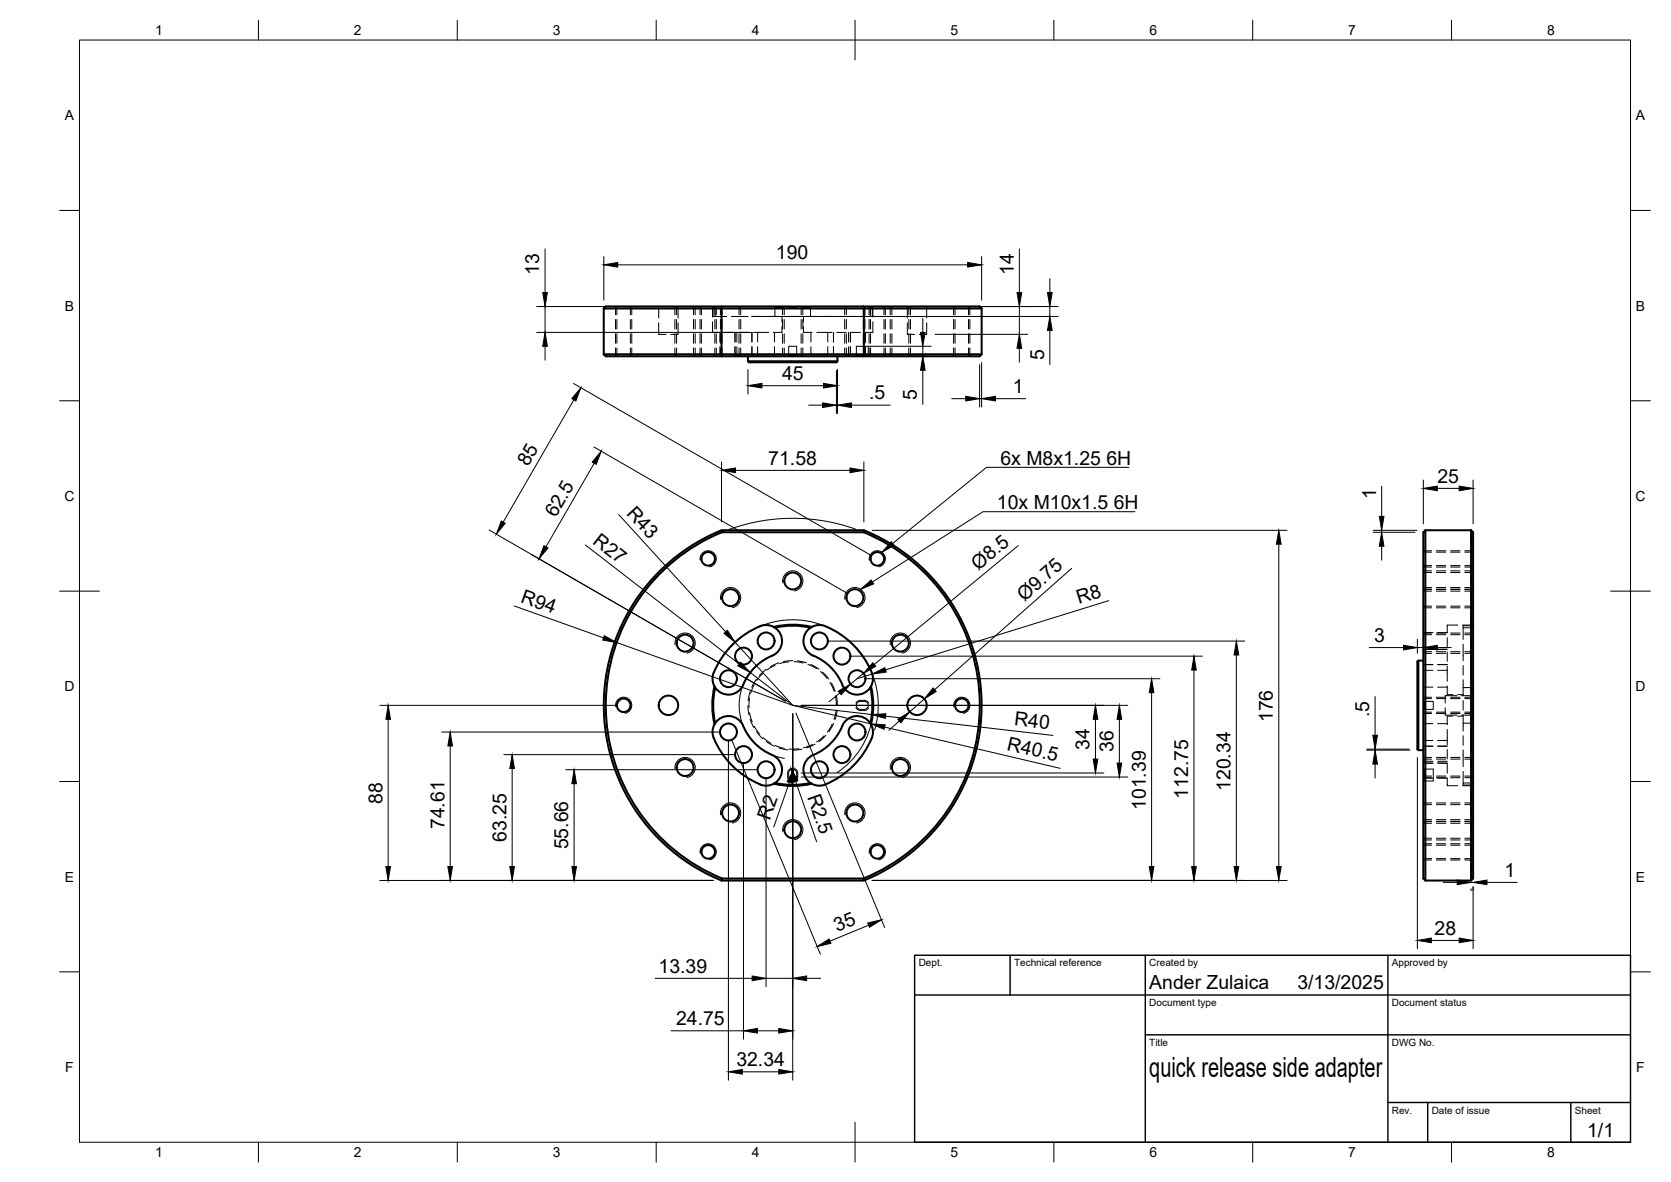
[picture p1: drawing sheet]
<svg xmlns="http://www.w3.org/2000/svg" width="420mm" height="297mm" viewBox="0 0 420 297" stroke-linecap="round" stroke-linejoin="round" font-family="sans-serif">
<!-- layer: Visible -->
<g fill="none" stroke="#000" stroke-width=".51">
<path d="M151.8 77.5v11.5M181.5 77l-.1 .5h35.8v11.5h-35.8v-11.5h-29.6M217.1 77h29.2l.5 .5M217.1 77h-64.8l-.5 .5M217.1 77l.1 .5h29.6M246.8 77.5v11.5M151.8 89l.5 .5h29.2M151.8 89h29.6l.1 .5M188.1 90.8h22.5M188.1 89.5v1.3M210.6 89.5v1.3a2.95 2.95 0 0 1-2.3 .2h-18a2.95 2.95 0 0 1-2.2-.2M246.8 89l-.5 .5h-64.8"/>
<path d="M246.8 89h-29.6l-.1 .5M181.4 133.3l.1 .5M181.5 133.8h35.6M181.5 133.7a47 47 0 0 0-29.2 43.5 47 47 0 0 0 29.2 43.5M217.1 133.8l.1-.5a47.5 47.5 0 0 1 29.6 44 47.5 47.5 0 0 1-29.6 44l-.1-.5M217.1 133.7a47 47 0 0 1 29.3 43.5 47 47 0 0 1-29.3 43.6M217.2 133.3h-35.8a47.5 47.5 0 0 0-29.6 44 47.5 47.5 0 0 0 29.6 44M358.4 133.3v88l-.5-.5v-87zM358.4 133.3h11.5M369.9 133.3l.5 .5v87l-.5 .5M369.9 133.3v88h-11.5M191.1 157.4l1.7-.3 1.8 .5a20.2 20.2 0 0 1 9.5 0l1.7-.5 1.8 .3"/>
<path d="M191.1 157.4a20.8 20.8 0 0 0-11.9 12.8v1.2l.4 1.1M194.5 157.6l.3 .2M204.1 157.6l-.3 .2M207.6 157.4a20.6 20.6 0 0 1 11.9 12.8l-.1 1.2-.4 1.1M179.6 172.5l.2 .3M179.7 172.5a20.3 20.3 0 0 0 0 9.5M179.8 172.8a20 20 0 0 0 0 8.9 4 4 0 0 1 7.1 .7 13.9 13.9 0 0 0 7.8 7.6 4 4 0 0 1 .2 6.8M186.9 172.1a13.8 13.8 0 0 1 7.8-7.6 4 4 0 0 0 .2-6.8 20 20 0 0 1 8.9 0 4.1 4.1 0 0 0-1.7 4.3 4.1 4.1 0 0 0 3.4 3.2 13.5 13.5 0 0 1 6.3 6.9M186.9 172.1a4 4 0 0 1-7.1 .7M211.8 172.1a4 4 0 0 0 3.5 2.5 4 4 0 0 0 3.7-2.1M218.8 172.8a20 20 0 0 1 0 8.9M219 172.5a20.3 20.3 0 0 1 0 9.5"/>
<path d="M356.6 166v22.5M356.6 166a2.95 2.95 0 0 0-.2 2.3v18a2.95 2.95 0 0 0 .2 2.2h1.3M356.6 166h1.3M179.5 185.5a21.6 21.6 0 0 0 12.2 11.8l1.7 .1 1.2-.4M179.6 182l-.4 1.7 .3 1.8M179.8 181.7l-.2 .3M194.6 196.9a20.2 20.2 0 0 0 9.5 0M194.8 196.8l-.3 .1M194.9 196.8a20 20 0 0 0 8.9 0M203.8 196.8l.3 .1M218.8 181.7l.2 .3M218.8 181.7a4 4 0 0 0-7 .7 13.8 13.8 0 0 1-7.9 7.6 4 4 0 0 0-.1 6.8"/>
<path d="M219 182l.5 1.7a9 9 0 0 1-2.1 5.2 20.4 20.4 0 0 1-11 8.5h-1.2l-1.1-.4M181.5 220.8l-.1 .5h35.8M181.5 220.8h35.6"/>
<circle cx="178.1" cy="140.4" r="1.7"/>
<circle cx="183.7" cy="150.2" r="2.13"/>
<circle cx="199.3" cy="146" r="2.13"/>
<circle cx="215" cy="150.2" r="2.13"/>
<circle cx="220.6" cy="140.4" r="1.7"/>
<circle cx="156.8" cy="177.2" r="1.7"/>
<circle cx="168.1" cy="177.2" r="2.44"/>
<circle cx="172.3" cy="161.6" r="2.13"/>
<circle cx="183.2" cy="170.6" r="2.13"/>
<circle cx="187" cy="164.9" r="2.13"/>
<circle cx="192.6" cy="161.1" r="2.13"/>
<circle cx="206" cy="161.1" r="2.13"/>
<circle cx="211.7" cy="164.9" r="2.13"/>
<circle cx="215.5" cy="170.6" r="2.13"/>
<circle cx="226.4" cy="161.6" r="2.13"/>
<circle cx="230.6" cy="177.2" r="2.44"/>
<circle cx="241.8" cy="177.2" r="1.7"/>
<circle cx="172.3" cy="192.9" r="2.13"/>
<circle cx="183.2" cy="184" r="2.13"/>
<circle cx="187" cy="189.6" r="2.13"/>
<circle cx="192.6" cy="193.4" r="2.13"/>
<circle cx="206" cy="193.4" r="2.13"/>
<circle cx="211.7" cy="189.6" r="2.13"/>
<circle cx="215.5" cy="184" r="2.13"/>
<circle cx="226.4" cy="192.9" r="2.13"/>
<circle cx="178.1" cy="214.1" r="1.7"/>
<circle cx="183.7" cy="204.3" r="2.13"/>
<circle cx="199.3" cy="208.5" r="2.13"/>
<circle cx="215" cy="204.3" r="2.13"/>
<circle cx="220.6" cy="214.1" r="1.7"/>
</g>
<!-- layer: Hidden -->
<g fill="none" stroke="#000" stroke-width=".25">
<path d="M155.1 77v2.1M158.5 77v2.1M165.6 77v2.9M170.1 77v2.1M170.5 77v2.9M174.4 77v2.1M176.4 77v2.1M179.1 77l.2 .3M179.2 77v2.7M179.3 77.3v2.2h.5M179.6 77l.2 .3h-.5M179.7 77v2.1"/>
<path d="M179.8 79.5h2.9M179.8 77.3v2.2M181.5 77v2.1M183.9 79.5h4.2M185.8 77v2.1M189.3 79.5h2.4M192.9 79.5h1.9M194.5 77l.3 .3M194.8 77.3h2.1M194.8 77.3v2.2h2.1M196.6 79.5v1.4M197.2 77v2.1"/>
<path d="M198.1 77.3h2.4M198.1 79.5h2.4M201.4 77v2.1M201.7 79.5h2.1M202 79.5v1.4M203.8 77.3v2.2h2M204.1 77l-.3 .3h-2.1M206.9 79.5h2.4M210.5 79.5h4.2M212.8 77v2.1M215.9 79.5h2.9M217.1 77v2.1"/>
<path d="M218.8 77.3v2.2h.5v-2.2M218.9 77v2.1M219 77l-.2 .3h.5M219.5 77v2.7M219.6 77l-.3 .3M222.3 77v2.1M224.3 77v2.1M228.1 77v2.9M228.5 77v2.1M233 77v2.9M240.1 77v2.1M243.5 77v2.1"/>
<path d="M155.1 80.3v2.4M155.1 83.9v2.4M155.1 87.4v2.1M158.5 80.3v2.4M158.5 83.9v2.4M158.5 87.4v2.1M165.6 81.1v2.9h1.9M170.1 80.3v2.4M170.1 83.9v2.4M170.1 87.4v2.1M170.5 81.1v2.9h-1.8M174.4 80.3v2.4"/>
<path d="M174.4 83.9v2.4M174.4 87.4v2.1M176.4 80.3v2.4M176.4 83.9v2.4M176.4 87.4v2.1M179.2 80.9v2.6h1.9M179.7 80.3v2.4M179.7 83.9v2.4M179.7 87.4v2.1M181 83.5v2.4M181 87.1v2.4M181.5 80.3v2.4"/>
<path d="M181.5 83.9v2.4M181.5 87.4v2.1M182.3 83.5h2.4M184.8 83.5v2.4M184.8 87.1v2.4M185.3 83.5v2.4M185.3 87.1v2.4M185.8 80.3v2.4M185.8 83.9v2.4M185.8 87.4v2.1M185.9 83.5h2.3M189.1 83.5v2.4"/>
<path d="M189.1 87.1v2.4M189.4 83.5h3.9M190.5 83.5v2.4M190.5 87.1v2.4M194.7 83.5v2.4M194.7 87.1v2.4M196.6 82.1v1.4h-2.1M197.2 80.3v2.4M197.2 83.9v2.4M197.2 87.4v2.1M198.3 89.3v-2.3h2v2.3h-2l-.2 .2M200.3 89.3l.3 .2"/>
<path d="M201.4 80.3v2.4M201.4 83.9v2.4M201.4 87.4v2.1M202 82.1v1.4h2.2M203.9 83.5v2.4M203.9 87.1v2.4M205.4 83.5h3.8M208.1 83.5v2.4M208.1 87.1v2.4M209.6 83.5v2.4M209.6 87.1v2.4M210.4 83.5h2.4"/>
<path d="M212.8 80.3v2.4M212.8 83.9v2.4M212.8 87.4v2.1M213.4 83.5v2.4M213.4 87.1v2.4M213.8 83.5v2.4M213.8 87.1v2.4M214 83.5h2.3M215.3 89.3h3M215.3 89.3v-2.3h3v2.3M215.3 89.3l-.2 .2M217.1 80.3v2.4"/>
<path d="M217.1 83.9v2.4M217.1 87.4v2.1M217.6 83.5v2.4M217.6 87.1v2.4M218.3 89.3l.3 .2M218.9 80.3v2.4M218.9 83.9v2.4M218.9 87.4v2.1M219.5 80.9v2.6h-2M222.3 80.3v2.4M222.3 83.9v2.4M222.3 87.4v2.1"/>
<path d="M224.3 80.3v2.4M224.3 83.9v2.4M224.3 87.4v2.1M228.1 81.1v2.9h1.9M228.5 80.3v2.4M228.5 83.9v2.4M228.5 87.4v2.1M233 81.1v2.9h-1.8M240.1 80.3v2.4M240.1 83.9v2.4M240.1 87.4v2.1M243.5 80.3v2.4"/>
<path d="M243.5 83.9v2.4M243.5 87.4v2.1M357.9 138.8h2.1M361.2 138.8h2.3M364.7 138.8h2.4M368.3 138.8h2.1M357.9 159h2.4M357.9 148.1h2.1M357.9 143.9h2.1M357.9 152.3h2.1M357.9 159.5h2.1M357.9 142.1h2.1"/>
<path d="M361.2 148.1h2.3M361.2 143.9h2.3M361.2 152.3h2.3M361.2 159.5h2.3M361.2 142.1h2.3M361.5 159h2.4M364.7 148.1h2.4M364.7 143.9h2.4M364.7 152.3h2.4M364.7 159.5h2.4M364.7 142.1h2.4M366.5 157.1h-2.6v2"/>
<path d="M367.7 157.1h2.7M367.9 157.8v2.9M367.9 157.8h2.2M368.3 148.1h2.1M368.3 143.9h2.1M368.3 152.3h2.1M368.3 159.5h2.1M368.3 142.1h2.1M370.1 157.3v.5l.3-.2M370.1 157.3h-2.2v.5M370.4 157l-.3 .3M188.1 177.3l.2 2.3"/>
<path d="M188.5 175.5l-.2 2.4M188.5 179.1l.6 2.3M188.6 173.8l-.5 2.3M189.7 172l-1 2.3M190.2 170.7l-1.2 2M191.9 169.2l-1.6 1.8M192.7 168.2l-1.8 1.5M194.9 167.2l-2.1 1.2M195.8 166.6l-2.1 .9M198.4 166.3l-2.4 .5M199.3 166l-2.3 .3M199.6 166.3l2.4 .3"/>
<path d="M200.5 166.1l2.3 .5M203.2 167l2.1 1.1M203.9 167l2 1.2M206.3 168.8l1.7 1.7M206.8 168.9l1.6 1.8M208.7 171.5l1 2.2M209.1 171.6l.9 2.2M210 174.9l.3 2.4M210.2 178.5l-.5 2.3M210.3 174.9l.3 2.4M210.5 178.4l-.5 2.3M215.2 177.8l.5 .5 .6 .2 1.5-.1 .6-.6"/>
<path d="M215.2 176.7l.7-.6 1.4-.1 .7 .2 .4 .5M215.5 176.7l.6-.4h1.2a1.01 1.01 0 0 1 1 1 1.01 1.01 0 0 1-1 1h-1a1 1 0 0 1-.9-.6 1 1 0 0 1 .1-1zM357.9 176l.2 .3M357.9 167h2.4M357.9 162.8h2.4M357.9 172.7h2.4M357.9 168.5h2.4M357.9 163.2h2.4M357.9 163.8h2.1M357.9 179h2.1M357.9 175.6h2.1M358.1 178.3h2.3v-2h-2.3v2l-.2 .2"/>
<path d="M361.2 163.8h2.3M361.2 179h2.3M361.2 175.6h2.3M361.5 167h2.4M361.5 162.8h2.4M361.5 172.7h2.4M361.5 168.5h2.4M361.5 163.2h2.4M363.4 177.9v1.8h2.9M363.9 172.4v2.2h1.4M363.9 167.4v3.8M363.9 163.8v2.4"/>
<path d="M363.9 160.2v2.4M364.7 163.8h2.4M364.7 179h2.4M364.7 175.6h2.4M365.3 180h-1.4v2.1M366.3 174.8h-2.9v1.9M366.5 180h1.4M366.5 174.6h1.4M367.5 179.7h2.9M367.5 174.8h2.9M367.9 161.9v4.2M367.9 170.8v2h2.2"/>
<path d="M367.9 167.2v2.4M367.9 179.6v2.1M367.9 176.1v2.4M367.9 172.8v2.1M368.3 163.8h2.1M368.3 179h2.1M368.3 175.6h2.1M370.1 179.6v2.1l.3 .3M370.1 176.1v2.4M370.1 172.8v2.1M370.4 172.5l-.3 .3M188.6 180.7l1 2.2"/>
<path d="M189.7 182.5l1.3 2M190.2 183.9l1.6 1.7M191.9 185.4l1.9 1.4M192.7 186.4l2.1 1.1M194.9 187.3l2.3 .8M195.9 188l2.3 .5M198.6 193.6a1 1 0 0 1 1.1-.3 1 1 0 0 1 .6 1v1a1.01 1.01 0 0 1-1 1 1.01 1.01 0 0 1-1-1v-1.2zM198.8 193.2l-.6 .4-.1 .7v1.4l.6 .7M199.9 193.2l.6 .6 .1 1.5-.2 .6-.5 .5M200.9 188.2h-2.5M201.7 188.3l-2.4 .2M204.3 187.1l-2.3 .8"/>
<path d="M205 187l-2.2 .9M207.2 184.9l-1.9 1.6M207.7 184.8l-1.7 1.6M209.3 181.9l-1.3 2.1M209.6 181.8l-1.2 2.1M357.9 193l.2 .3M357.9 191.8h2.4M357.9 187.5h2.4M357.9 195.6h2.4M357.9 191.3h2.4M357.9 186.1h2.4M357.9 181.8h2.4"/>
<path d="M357.9 195h2.1M357.9 190.8h2.1M358.1 193.3v3M358.1 193.3h2.3v3h-2.3M358.1 196.3l-.2 .2M361.2 195h2.3M361.2 190.8h2.3M361.5 191.8h2.4M361.5 187.5h2.4M361.5 195.6h2.4M361.5 191.3h2.4M361.5 186.1h2.4"/>
<path d="M361.5 181.8h2.4M363.9 183.3v3.8M363.9 195.5v1.9h2.6M363.9 191.9v2.4M363.9 188.3v2.4M364.7 195h2.4M364.7 190.8h2.4M367.7 197.4h2.7M367.9 188.5v4.2M367.9 193.9v2.9M367.9 184.9v2.4M368.3 195h2.1"/>
<path d="M368.3 190.8h2.1M370.1 181.7h-2.2v2M370.1 196.8h-2.2v.5h2.2M370.1 197.3l.3 .2M370.4 196.9l-.3-.1v.5M357.9 206.5h2.1M357.9 202.2h2.1M357.9 210.7h2.1M357.9 206.4h2.1M357.9 215.8h2.1M357.9 212.4h2.1M361.2 206.5h2.3"/>
<path d="M361.2 202.2h2.3M361.2 210.7h2.3M361.2 206.4h2.3M361.2 215.8h2.3M361.2 212.4h2.3M364.7 206.5h2.4M364.7 202.2h2.4M364.7 210.7h2.4M364.7 206.4h2.4M364.7 215.8h2.4M364.7 212.4h2.4M368.3 206.5h2.1"/>
<path d="M368.3 202.2h2.1M368.3 210.7h2.1M368.3 206.4h2.1M368.3 215.8h2.1M368.3 212.4h2.1"/>
</g>
<!-- layer: Visible Narrow -->
<g fill="none" stroke="#000" stroke-width=".25">
<path d="M176.1 140.8a2.04 2.04 0 0 1 1.6-2.4 2.04 2.04 0 0 1 2.4 1.7 2.04 2.04 0 0 1-1.7 2.3M181.2 150.6a2.55 2.55 0 0 1 2.1-2.9 2.55 2.55 0 0 1 2.9 2.1 2.55 2.55 0 0 1-2.1 2.9M196.8 146.4a2.55 2.55 0 0 1 2.1-2.9 2.55 2.55 0 0 1 2.9 2.1 2.55 2.55 0 0 1-2 2.9M212.4 150.6a2.55 2.55 0 0 1 2.1-2.9 2.55 2.55 0 0 1 3 2.1 2.55 2.55 0 0 1-2.1 2.9M218.6 140.8a2.04 2.04 0 0 1 1.6-2.4 2.04 2.04 0 0 1 2.4 1.7 2.04 2.04 0 0 1-1.7 2.3M154.8 177.6a2.04 2.04 0 0 1 1.7-2.4 2.04 2.04 0 0 1 2.3 1.7 2.04 2.04 0 0 1-1.6 2.4M169.8 162.1a2.55 2.55 0 0 1 2-3 2.55 2.55 0 0 1 3 2.1 2.55 2.55 0 0 1-2.1 2.9M223.9 162.1a2.55 2.55 0 0 1 2-3 2.55 2.55 0 0 1 3 2.1 2.55 2.55 0 0 1-2.1 2.9M239.8 177.6a2.04 2.04 0 0 1 1.7-2.4 2.04 2.04 0 0 1 2.4 1.7 2.04 2.04 0 0 1-1.7 2.4M169.8 193.3a2.55 2.55 0 0 1 2-2.9 2.55 2.55 0 0 1 3 2 2.55 2.55 0 0 1-2.1 3M223.9 193.3a2.55 2.55 0 0 1 2-2.9 2.55 2.55 0 0 1 3 2 2.55 2.55 0 0 1-2.1 3M176.1 214.4a2.04 2.04 0 0 1 1.6-2.3 2.04 2.04 0 0 1 2.4 1.6 2.04 2.04 0 0 1-1.7 2.4"/>
<path d="M181.2 204.8a2.55 2.55 0 0 1 2.1-3 2.55 2.55 0 0 1 2.9 2.1 2.55 2.55 0 0 1-2.1 2.9M196.8 209a2.55 2.55 0 0 1 2.1-3 2.55 2.55 0 0 1 2.9 2.1 2.55 2.55 0 0 1-2 2.9M212.4 204.8a2.55 2.55 0 0 1 2.1-3 2.55 2.55 0 0 1 3 2.1 2.55 2.55 0 0 1-2.1 2.9M218.6 214.4a2.04 2.04 0 0 1 1.6-2.3 2.04 2.04 0 0 1 2.4 1.6 2.04 2.04 0 0 1-1.7 2.4"/>
</g>
<!-- layer: Hidden Narrow -->
<g fill="none" stroke="#000" stroke-width=".25">
<path d="M154.8 77v2.1M158.9 77v2.1M169.7 77v2.1M174.8 77v2.1M176 77v2.1M180.1 77v2.1M181.1 77v2.1M186.2 77v2.1M196.8 77v2.1M201.9 77v2.1M212.4 77v2.1M217.5 77v2.1"/>
<path d="M218.5 77v2.1M222.6 77v2.1M223.8 77v2.1M228.9 77v2.1M239.8 77v2.1M243.9 77v2.1M154.8 80.3v2.4M154.8 83.9v2.4M154.8 87.4v2.1M158.9 80.3v2.4M158.9 83.9v2.4M158.9 87.4v2.1"/>
<path d="M169.7 80.3v2.4M169.7 83.9v2.4M169.7 87.4v2.1M174.8 80.3v2.4M174.8 83.9v2.4M174.8 87.4v2.1M176 80.3v2.4M176 83.9v2.4M176 87.4v2.1M180.1 80.3v2.4M180.1 83.9v2.4M180.1 87.4v2.1"/>
<path d="M181.1 80.3v2.4M181.1 83.9v2.4M181.1 87.4v2.1M186.2 80.3v2.4M186.2 83.9v2.4M186.2 87.4v2.1M196.8 80.3v2.4M196.8 83.9v2.4M196.8 87.4v2.1M201.9 80.3v2.4M201.9 83.9v2.4M201.9 87.4v2.1"/>
<path d="M212.4 80.3v2.4M212.4 83.9v2.4M212.4 87.4v2.1M217.5 80.3v2.4M217.5 83.9v2.4M217.5 87.4v2.1M218.5 80.3v2.4M218.5 83.9v2.4M218.5 87.4v2.1M222.6 80.3v2.4M222.6 83.9v2.4M222.6 87.4v2.1"/>
<path d="M223.8 80.3v2.4M223.8 83.9v2.4M223.8 87.4v2.1M228.9 80.3v2.4M228.9 83.9v2.4M228.9 87.4v2.1M239.8 80.3v2.4M239.8 83.9v2.4M239.8 87.4v2.1M243.9 80.3v2.4M243.9 83.9v2.4M243.9 87.4v2.1"/>
<path d="M357.9 138.4h2.1M361.2 138.4h2.3M364.7 138.4h2.4M368.3 138.4h2.1M357.9 148.6h2.1M357.9 143.5h2.1M357.9 152.7h2.1M357.9 147.6h2.1M357.9 159.1h2.1M357.9 142.5h2.1M361.2 148.6h2.3M361.2 143.5h2.3"/>
<path d="M361.2 152.7h2.3M361.2 147.6h2.3M361.2 159.1h2.3M361.2 142.5h2.3M364.7 148.6h2.4M364.7 143.5h2.4M364.7 152.7h2.4M364.7 147.6h2.4M364.7 159.1h2.4M364.7 142.5h2.4M368.3 148.6h2.1M368.3 143.5h2.1"/>
<path d="M368.3 152.7h2.1M368.3 147.6h2.1M368.3 159.1h2.1M368.3 142.5h2.1M357.9 164.2h2.1M357.9 179.3h2.1M357.9 175.2h2.1M361.2 164.2h2.3M361.2 179.3h2.3M361.2 175.2h2.3M364.7 164.2h2.4M364.7 179.3h2.4"/>
<path d="M364.7 175.2h2.4M368.3 164.2h2.1M368.3 179.3h2.1M368.3 175.2h2.1M357.9 195.4h2.1M357.9 190.3h2.1M361.2 195.4h2.3M361.2 190.3h2.3M364.7 195.4h2.4M364.7 190.3h2.4M368.3 195.4h2.1M368.3 190.3h2.1"/>
<path d="M357.9 206.9h2.1M357.9 201.8h2.1M357.9 211.1h2.1M357.9 206h2.1M357.9 216.1h2.1M357.9 212h2.1M361.2 206.9h2.3M361.2 201.8h2.3M361.2 211.1h2.3M361.2 206h2.3M361.2 216.1h2.3M361.2 212h2.3"/>
<path d="M364.7 206.9h2.4M364.7 201.8h2.4M364.7 211.1h2.4M364.7 206h2.4M364.7 216.1h2.4M364.7 212h2.4M368.3 206.9h2.1M368.3 201.8h2.1M368.3 211.1h2.1M368.3 206h2.1M368.3 216.1h2.1M368.3 212h2.1"/>
</g>
<!-- layer: BORDER -->
<g fill="none" stroke="#000" stroke-width=".25">
<path d="M20 10.1h390v276.9h-390zM65 5.1v5M115 5.1v5M165 5.1v5M215 5.1v10M265 5.1v5M315 5.1v5M365 5.1v5M15 52.9h5M410 52.9h5M15 100.7h5M410 100.7h5"/>
<path d="M15 148.6h10M405 148.6h10M15 196.4h5M410 196.4h5M15 244.2h5M410 244.2h5M65 287v5M115 287v5M165 287v5M215 282.1v9.9M265 287v5M315 287v5"/>
<path d="M365 287v5"/>
</g>
<!-- layer: TITLEBLOCK -->
<path d="M230 240.1h180v46.9h-180zM230 250h180M254 240.1v9.9M288 240.1v46.9M349 240.1v46.9M288 260.1h122M349 277.1h61M359 277.1v9.9M395 277.1v9.9" fill="none" stroke="#000" stroke-width=".36"/>
<!-- layer: FD_Dimensions -->
<g fill="none" stroke="#000" stroke-width=".25">
<path d="M134.9 77h44.5M137.1 62.5v11M137.1 77v6.5M151.8 64.5v10.9M155.3 66.6h88M189 79.5h77.1M219.2 77h46.9M246.8 64.5v10.9M256.3 62.6v10.9M256.3 77v7M264 70v3.5M264 77v2.5"/>
<path d="M134.9 83.5h54.1M137.1 87v3.5M144.2 96.4l74.6 43M183.6 89.5h50.5M188.1 92.9v6.1M191.6 96.9h15.5M210.3 93.1v10.8M210.6 92.9v11M218.4 87h15.7M232 80v3.5M232 87v2.5M232 93v8.6"/>
<path d="M235.1 84h23.3M246.3 91.6v10.7M246.8 91.1v11.2M256.3 87.5v3.5M264 83v8.6M144.3 100.5l-17.8 30.7M149.4 112.3l63.7 36.8M149.4 116.4l-12.1 21M181.4 116.1v15.1M184.9 118.2h28.8M203.3 101.8h3.5M210.3 101.8h.3"/>
<path d="M214.1 101.8h9.7M217.2 116.1v15.1M239.3 100.2h3.5M246.3 100.2h.5M250.3 100.2h7.6M123 133.2l74.5 43M147.2 137l38.7 29.9M155.6 129.3l26.9 29.5M215.2 133a47 47 0 0 0-60.8 30.4M219.3 133.3h104.3M256 137.1l-36.2 29.9M321.5 136.8v81"/>
<path d="M345.3 133.3h11M345.3 133.8h10.5M347.4 122.2v7.6M347.4 133.3v.5M347.4 137.3v3.5M357.9 120.6v11.1M361.4 122.7h5.5M370.4 120.6v11.1M129.3 152.3l22.5 8M269.5 142.8l-34.5 30.5M278.8 150.9l-56.1 17.4M95.5 177.3h59.2"/>
<path d="M155 161.5l44.3 15.8M183.4 162.9a21.5 21.5 0 0 1 26.5-4.4 21.5 21.5 0 0 1 10 25M184.8 161.4l14.5 15.9M188.6 169l10.7 8.3M190.1 167.4a13.5 13.5 0 0 0-3.7 13.8 13.5 13.5 0 0 0 10.8 9.4M199.3 177.3l19.7 4.6M199.3 179.4v92M199.3 177.3l19.9 2.3M200.1 179.2l22.3 53.9M201.4 177.3h82.1M208.1 161.1h104.9M211.2 174.1l-2.8 2.3"/>
<path d="M213.8 164.9h88.5M217.1 169.2l-3.3 2.7M217.6 170.6h74.1M219.3 169.4l-3.8 1.2M219.4 179.8a20.2 20.2 0 0 1-9 14.4M222.7 180l42.1 4.8M232.4 175.6l-3.7 3.3M289.6 174.1v43.7M300.2 168.4v49.4M310.9 164.6v53.2M344.3 162.7h8.6M345.8 175v9.8"/>
<path d="M356.4 160.6v3.6M356.4 162.7h1.5M361.4 162.7h3.5M97.6 180.8v37M111.1 184h70M113.2 187.5v30.3M126.7 189.6h58.1M128.8 193.1v24.7M142.3 193.4h48.2M144.4 196.9v20.9M183.2 186.1v85.3M184 185.9l22.3 53.9"/>
<path d="M186.9 191.7v69.4M192.6 195.5v52.5M198.5 196.6l-4 11.3M200.1 196.4l5.2 15.1M201.4 195.3h82.1M201.4 194.3h76.2M222.4 182.7l44.2 10.4M226.1 181.2l-2.6 2.3M275.4 180.8v10M281.5 180.8v11M343.7 188.5h10.8M343.7 188.3h10.6"/>
<path d="M345.8 188.3v.2M345.8 192v3.5M356.4 190.4v48M95.5 221.3h83.8M218.4 232.5l-9.7 4M219.3 221.3h104.3M359.9 236.3h7M362.9 221.7h3.5M369.9 223.4v.4M369.9 221.7h.5M370.4 222.9v15.5M373.9 221.7h7.6"/>
<path d="M164.7 245.9h24.4M168.7 259h18.2M190.4 259h5.4M192.6 245.9h6.7M202.8 245.9h3.5M186.6 269.4h9.2"/>
</g>
<g fill="#000" stroke="#000" stroke-width=".25">
<path d="M136.5 73.5h1.1l-.5 3.5zM151.8 66.6l3.5-.6v1.1zM243.3 66l3.5 .6-3.5 .5zM255.7 73.5h1.2l-.6 3.5zM263.4 73.5h1.2l-.6 3.5zM137.1 83.5l.5 3.5h-1.1zM188.1 96.9l3.5-.6v1.2zM207.1 96.3l3.5 .6-3.5 .6zM231.5 83.5h1.1l-.6 3.5zM232 89.5l.6 3.5h-1.1zM242.8 99.6l3.5 .6-3.5 .6zM246.8 100.2l3.5-.6v1.2z"/>
<path d="M256.3 84l.6 3.5h-1.2zM264 79.5l.6 3.5h-1.2zM146 97.4l-1.2 3.4-1-.6zM151.2 113.4l-1.3 3.3-1-.6zM181.4 118.2l3.5-.6v1.2zM206.8 101.2l3.5 .6-3.5 .6zM213.7 117.6l3.5 .6-3.5 .6zM210.6 101.8l3.5-.6v1.2zM126 130.9l1 .6-2.2 2.7zM136.8 137.1l1 .6-2.3 2.7zM321.5 133.3l.6 3.5h-1.1zM347.4 133.8l.6 3.5h-1.2z"/>
<path d="M346.8 129.8h1.2l-.6 3.5zM357.9 122.7l3.5-.5v1.1zM366.9 122.2l3.5 .5-3.5 .6zM152 159.8l3 1.7-3.4-.6zM182 159.2l.9-.8 1.9 3zM186.2 166.4l2.4 2.6-3.1-1.7zM210.8 173.7l3-1.8-2.3 2.7zM219.5 166.5l.7 .9-3.1 1.8zM219.3 169.4l3.2-1.6 .3 1.1zM219.2 179.6l3.5-.2-.1 1.1zM234.6 172.9l.8 .9-3 1.8zM289.6 170.6l.5 3.5h-1.1z"/>
<path d="M300.2 164.9l.6 3.5h-1.2zM310.9 161.1l.6 3.5h-1.2zM352.9 162.2l3.5 .5-3.5 .6zM357.9 162.7l3.5-.5v1.1zM97.6 177.3l.6 3.5h-1.2zM113.2 184l.6 3.5h-1.2zM128.8 189.6l.5 3.5h-1.1zM144.4 193.4l.5 3.5h-1.1zM199.6 193.3l-.6 3.5-1.1-.4zM198.9 193.1l1.7 3.1-1.1 .4zM219 181.9l3.6 .2-.3 1.2zM225.7 180.8l3-1.9-2.2 2.7z"/>
<path d="M274.9 190.8h1.1l-.6 3.5zM275.4 177.3l.6 3.5h-1.1zM281.5 177.3l.5 3.5h-1.1zM280.9 191.8h1.1l-.5 3.5zM345.8 188.5l.6 3.5h-1.2zM345.2 184.8h1.2l-.6 3.5zM97 217.8h1.2l-.6 3.5zM112.6 217.8h1.2l-.6 3.5zM128.2 217.8h1.1l-.5 3.5zM143.8 217.8h1.1l-.5 3.5zM289 217.8h1.1l-.5 3.5zM299.6 217.8h1.2l-.6 3.5z"/>
<path d="M310.3 217.8h1.2l-.6 3.5zM321 217.8h1.1l-.6 3.5zM205.5 237.9l3-1.9 .4 1.1zM218.2 232l3.4-.9-3 1.9zM356.4 236.3l3.5-.6v1.2zM366.4 221.2l3.5 .5-3.5 .6zM366.9 235.7l3.5 .6-3.5 .6zM370.4 221.7l3.5-.5v1.1zM189.1 245.3l3.5 .6-3.5 .6zM186.9 259l3.5-.5v1.1zM195.8 258.5l3.5 .5-3.5 .6zM199.3 245.9l3.5-.6v1.2z"/>
<path d="M183.2 269.4l3.4-.6v1.1zM195.8 268.8l3.5 .6-3.5 .5z"/>
</g>
<!-- layer: Hole Notes -->
<path d="M224.1 136.1l.7 .9-3.1 1.8zM216.4 148.1l2.7-2.4 .6 1z" fill="#000" stroke="#000" stroke-width=".25"/>
<path d="M283.9 117.4h-35.8l-23.6 19.2M285.4 128.6h-38.2l-27.8 17.6" fill="none" stroke="#000" stroke-width=".25"/>
<text font-size="7" x="289" y="270.6">quick release side adapter</text>
<g font-size="4.9">
<text x="195.1" y="65.1">190</text>
<text x="135.6" y="69.2" transform="rotate(-90 135.6 69.2)">13</text>
<text x="254.9" y="69.2" transform="rotate(-90 254.9 69.2)">14</text>
<text x="196.7" y="95.5">45</text>
<text x="262.5" y="90.5" transform="rotate(-90 262.5 90.5)">5</text>
<text x="218.5" y="100.4">.5</text>
<text x="230.6" y="100.4" transform="rotate(-90 230.6 100.4)">5</text>
<text x="254.7" y="98.8">1</text>
<text x="132.8" y="117.5" transform="rotate(-60 132.8 117.5)">85</text>
<text x="193.2" y="116.7">71.58</text>
<text x="251.6" y="116.7">6x M8x1.25</text>
<text x="278.2" y="116.7">6H</text>
<text x="346" y="125.4" transform="rotate(-90 346 125.4)">1</text>
<text x="361.4" y="121.3">25</text>
<text x="139.7" y="130.3" transform="rotate(-60 139.7 130.3)">62.5</text>
<text x="157.4" y="129.1" transform="rotate(48 157.4 129.1)">R43</text>
<text x="250.7" y="127.9">10x M10x1.5</text>
<text x="280" y="127.9">6H</text>
<text x="148.8" y="136.5" transform="rotate(38 148.8 136.5)">R27</text>
<text x="245.9" y="143.5" transform="rotate(-39 245.9 143.5)">Ø8.5</text>
<text x="130.7" y="151.2" transform="rotate(20 130.7 151.2)">R94</text>
<text x="257.6" y="151.3" transform="rotate(-42 257.6 151.3)">Ø9.75</text>
<text x="271.2" y="151.8" transform="rotate(-17 271.2 151.8)">R8</text>
<text x="345.5" y="161.3">3</text>
<text x="254.9" y="182.2" transform="rotate(7 254.9 182.2)">R40</text>
<text x="320.1" y="181.5" transform="rotate(-90 320.1 181.5)">176</text>
<text x="344.3" y="180.3" transform="rotate(-90 344.3 180.3)">.5</text>
<text x="253" y="188.4" transform="rotate(13 253 188.4)">R40.5</text>
<text x="274" y="188.5" transform="rotate(-90 274 188.5)">34</text>
<text x="280" y="189" transform="rotate(-90 280 189)">36</text>
<text x="96.1" y="202" transform="rotate(-90 96.1 202)">88</text>
<text x="202.9" y="200.2" transform="rotate(71 202.9 200.2)">R2.5</text>
<text x="288.1" y="203.5" transform="rotate(-90 288.1 203.5)">101.39</text>
<text x="298.7" y="200.7" transform="rotate(-90 298.7 200.7)">112.75</text>
<text x="309.4" y="198.8" transform="rotate(-90 309.4 198.8)">120.34</text>
<text x="111.7" y="208.4" transform="rotate(-90 111.7 208.4)">74.61</text>
<text x="193.5" y="206.4" transform="rotate(-71 193.5 206.4)">R2</text>
<text x="127.3" y="211.6" transform="rotate(-90 127.3 211.6)">63.25</text>
<text x="142.9" y="213.5" transform="rotate(-90 142.9 213.5)">55.66</text>
<text x="378.3" y="220.4">1</text>
<text x="210.5" y="234.2" transform="rotate(-23 210.5 234.2)">35</text>
<text x="360.7" y="234.9">28</text>
<text x="165.6" y="244.4">13.39</text>
<text x="289" y="248.5">Ander Zulaica</text>
<text x="326.2" y="248.5">3/13/2025</text>
<text x="170" y="257.6">24.75</text>
<text x="185.1" y="267.9">32.34</text>
<text x="399.1" y="285.7">1/1</text>
</g>
<g font-size="3.5">
<text x="39" y="8.8">1</text>
<text x="89" y="8.8">2</text>
<text x="139" y="8.8">3</text>
<text x="189" y="8.8">4</text>
<text x="239" y="8.8">5</text>
<text x="289" y="8.8">6</text>
<text x="339" y="8.8">7</text>
<text x="389" y="8.8">8</text>
<text x="16.3" y="30.2">A</text>
<text x="411.3" y="30.2">A</text>
<text x="16.3" y="78">B</text>
<text x="411.3" y="78">B</text>
<text x="16.2" y="125.9">C</text>
<text x="411.2" y="125.9">C</text>
<text x="16.2" y="173.7">D</text>
<text x="411.2" y="173.7">D</text>
<text x="16.3" y="221.6">E</text>
<text x="411.3" y="221.6">E</text>
<text x="16.4" y="269.4">F</text>
<text x="411.4" y="269.4">F</text>
<text x="39" y="290.8">1</text>
<text x="89" y="290.8">2</text>
<text x="139" y="290.8">3</text>
<text x="189" y="290.8">4</text>
<text x="239" y="290.8">5</text>
<text x="289" y="290.8">6</text>
<text x="339" y="290.8">7</text>
<text x="389" y="290.8">8</text>
</g>
<g font-size="2.5">
<text x="231" y="242.9">Dept.</text>
<text x="255" y="242.9">Technical reference</text>
<text x="289" y="242.9">Created by</text>
<text x="350" y="242.9">Approved by</text>
<text x="289" y="252.8">Document type</text>
<text x="350" y="252.8">Document status</text>
<text x="289" y="262.9">Title</text>
<text x="350" y="262.9">DWG No.</text>
<text x="350" y="279.9">Rev.</text>
<text x="360" y="279.9">Date of issue</text>
<text x="396" y="279.9">Sheet</text>
</g>
</svg>
